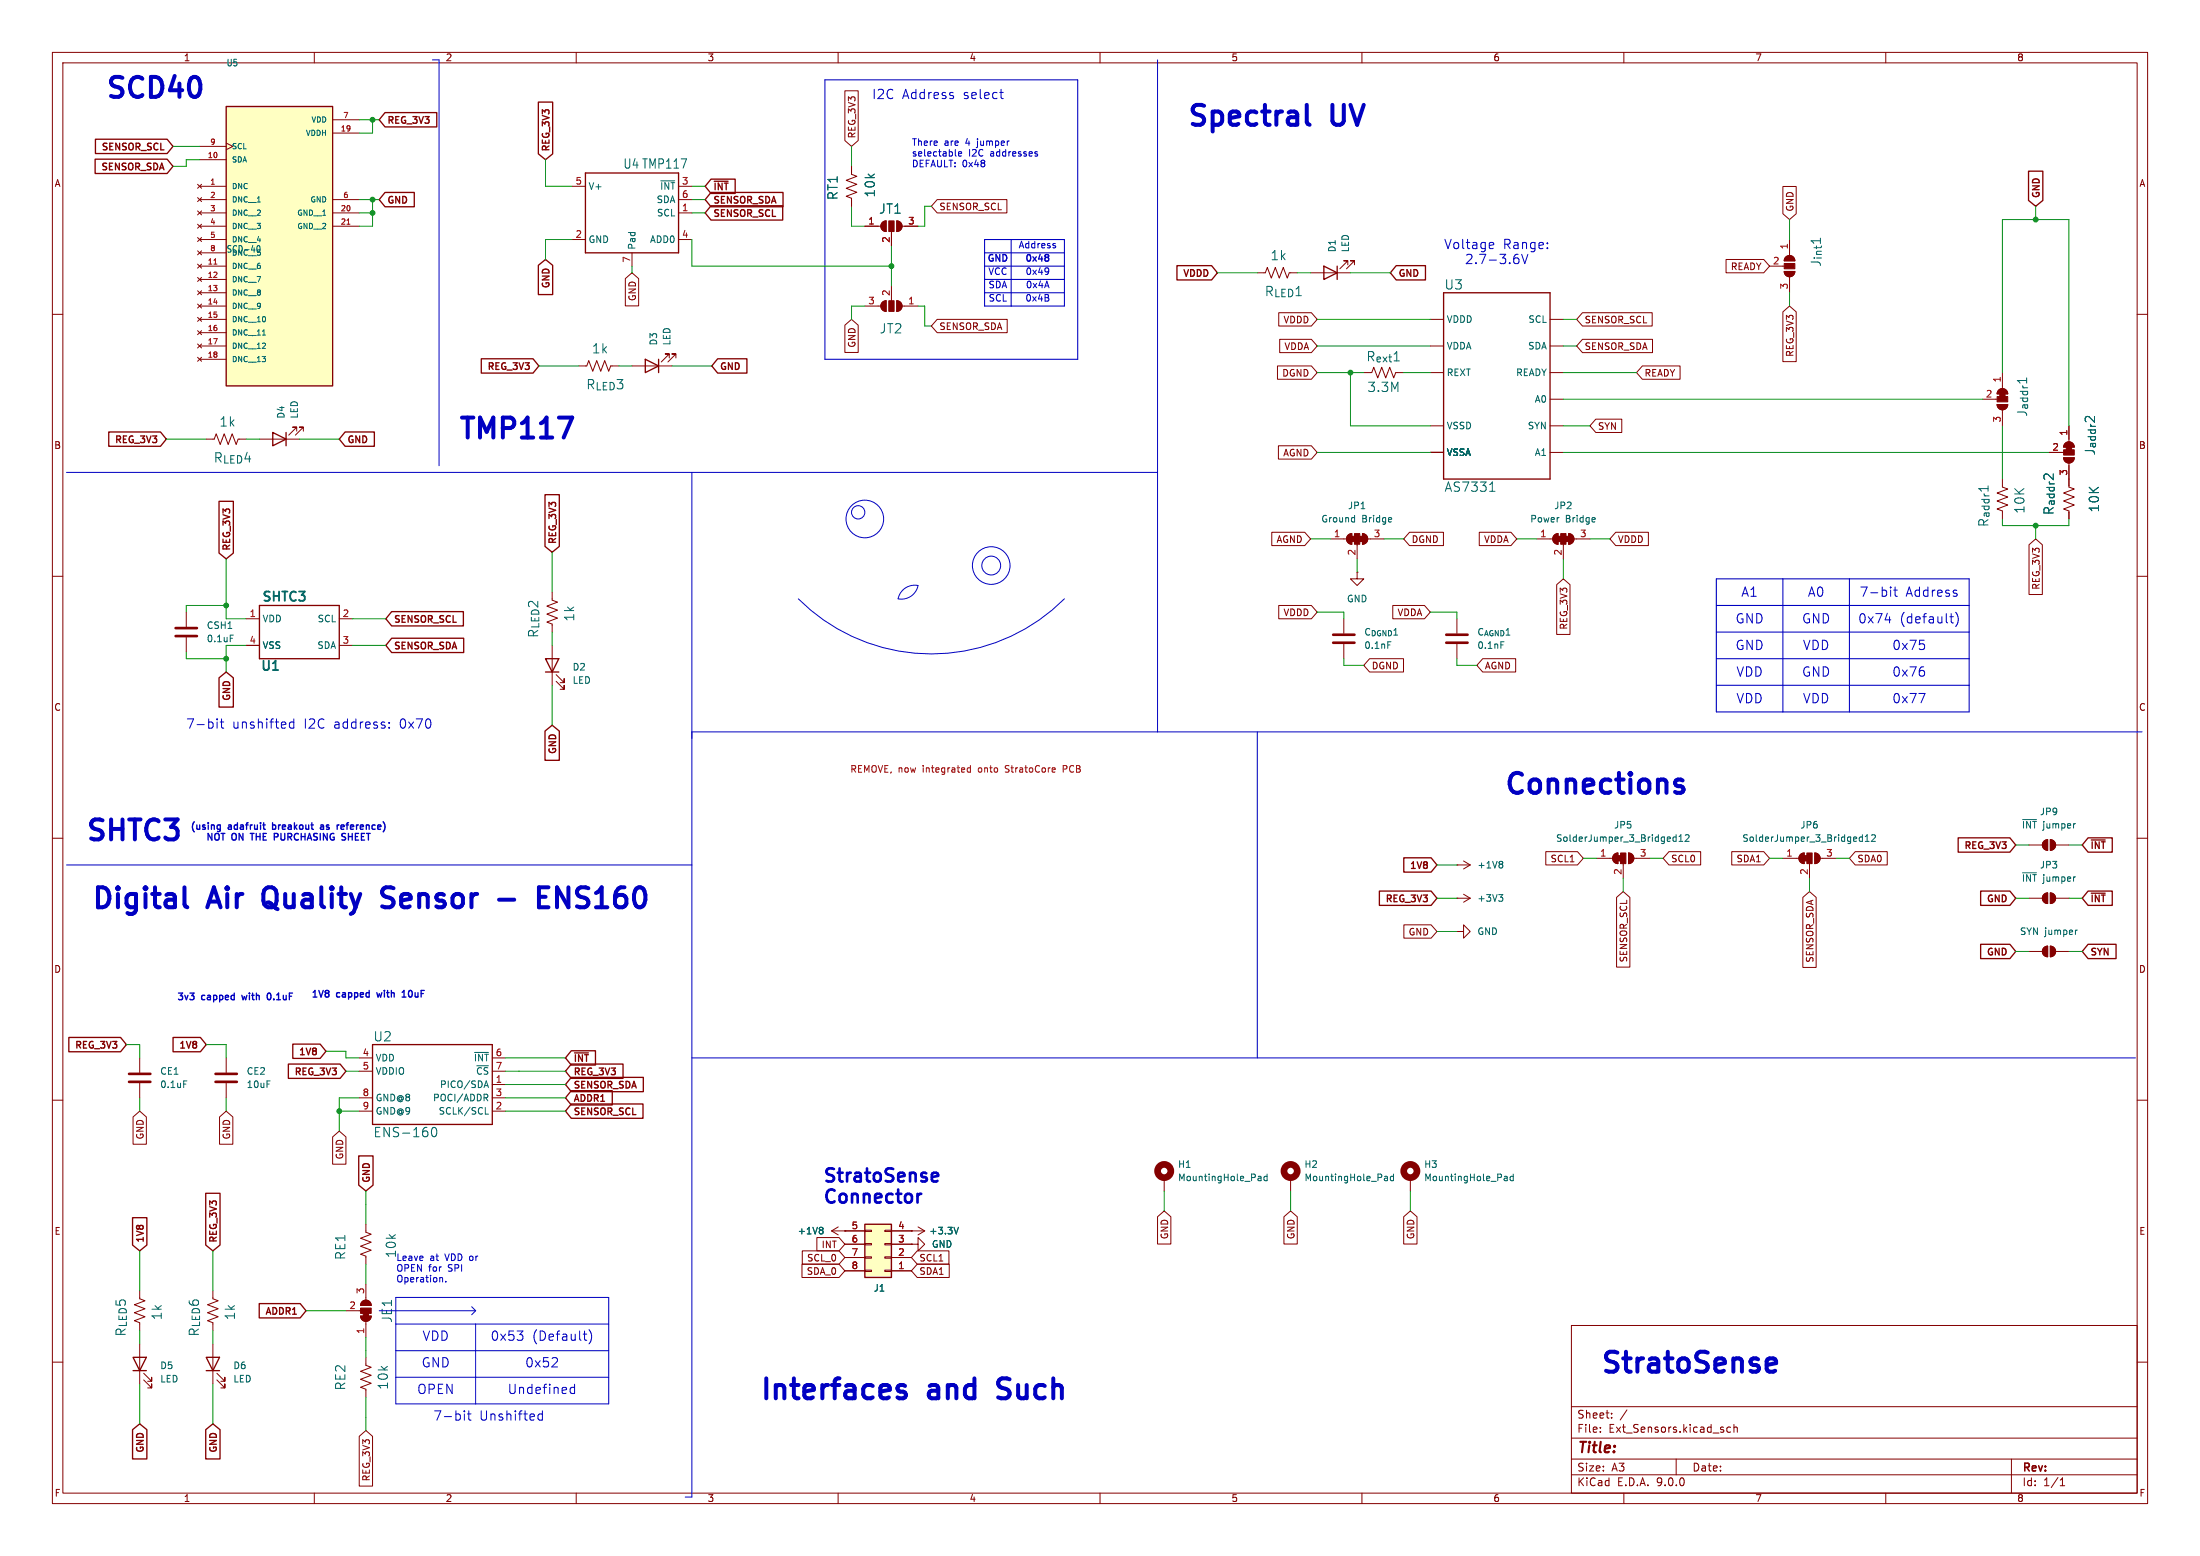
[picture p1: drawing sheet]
<svg xmlns="http://www.w3.org/2000/svg" width="420mm" height="297mm" viewBox="0 0 420 297" stroke-linecap="round" stroke-linejoin="round" font-family="sans-serif">
<g fill="none" stroke="#840000" stroke-width=".19">
<path d="M10 10h400v277h-400zM12 12h396v273h-396zM60 10v2M110 10v2M160 10v2M210 10v2M260 10v2M310 10v2M360 10v2M10 60h2M408 60h2M10 110h2"/>
<path d="M408 110h2M10 160h2M408 160h2M278.1 171.5h.1M278.1 171.5h2.6M279.4 170.7l1.3 .8M280.7 171.5l-1.3 .7M10 210h2M26.7 201.9v2.8M26.7 206.8v2.8M408 210h2M300 253h108v32h-108z"/>
<path d="M10 260h2M300 278.5h108M300 274.5h108M300 268.5h108M305.5 273.2v.2M305.5 272.5v.1M307.7 270.5v.2M307.7 269.8v.1M310.6 269.1l-1.3 1.9M320 278.5v3M330.4 272.5l-.5-.1-.2 .3 .1 .6h.6M331 272.5l.2-.1 .4 .1 .1 .9"/>
<path d="M331 271.9v1.5M384 278.5v6.5M408 260h2M60 285v2M110 285v2M160 285v2M210 285v2M260 285v2M300 281.5h108M310 285v2M360 285v2M393.3 283.6h.9"/>
<path d="M393.3 282.5l.4-.4v1.5"/>
</g>
<path d="M286.1 170.8h.8l-.4 .4M286.6 171.2l.3 .3v.3l-.3 .2M35.1 206.3h.6" fill="none" stroke="#006464" stroke-width=".19"/>
<path d="M24.6 205h4.1M24.6 206.5h4.1" fill="none" stroke="#840000" stroke-width=".51"/>
<path d="M43.2 20.3h20.3v53.4h-20.3z" fill="#ffffc2"/>
<g fill="none" stroke="#840000" stroke-width=".25">
<path d="M43.2 20.3h20.3v53.4h-20.3zM111.8 33h17.7v15.3h-17.7zM252.7 50.8l2.6 1.3-2.6 1.2zM255.3 50.8v2.5M275.6 55.9h20.3v35.5h-20.3zM123.2 68.6l2.5 1.3-2.5 1.2zM125.7 68.6v2.5M52.1 82.6l2.5 1.2-2.5 1.3zM54.6 82.6v2.5M49.5 115.6h15.3v10.1h-15.3zM104.1 125.7h2.6l-1.3 2.6zM104.1 128.3h2.6"/>
<path d="M71.1 199.4h22.9v15.2h-22.9zM25.4 259.1h2.5l-1.2 2.5zM39.4 259.1h2.5l-1.3 2.5zM25.4 261.6h2.5M39.4 261.6h2.5"/>
</g>
<g fill="none" stroke="#840000" stroke-width=".19">
<path d="M37.7 35.2l.8 .7M37.7 37.7l.8 .8M38.1 27.9h5.1M38.1 30.5h5.1M38.1 35.6h5.1M38.1 38.1h5.1M38.5 35.2l-.8 .7M38.5 37.7l-.8 .8M43.2 27.3l1.2 .6-1.2 .7M63.5 38.1h5.1M63.5 22.9h5.1M63.5 25.4h5.1"/>
<path d="M109.2 35.6h2.6M129.5 35.6h2.6M129.5 38.1h2.6M162.6 31.8v1.5l1 .4-2.1 .7 2.1 .8-2.1 .7 2.1 .8-2.1 .8 1.1 .3v1.6M37.7 40.3l.8 .7M37.7 42.8l.8 .8M37.7 45.3l.8 .8M37.7 47.9l.8 .7M37.7 50.4l.8 .8M37.7 53l.8 .7M37.7 55.5l.8 .8M37.7 58l.8 .8"/>
<path d="M38.1 40.6h5.1M38.1 43.2h5.1M38.1 45.7h5.1M38.1 48.3h5.1M38.1 50.8h5.1M38.1 53.3h5.1M38.1 55.9h5.1M38.1 58.4h5.1M38.5 40.3l-.8 .7M38.5 42.8l-.8 .8M38.5 45.3l-.8 .8M38.5 47.9l-.8 .7"/>
<path d="M38.5 50.4l-.8 .8M38.5 53l-.8 .7M38.5 55.5l-.8 .8M38.5 58l-.8 .8M63.5 40.6h5.1M63.5 43.2h5.1M109.2 45.7h2.6M120.6 48.3v2.5M129.5 40.6h2.6M129.5 45.7h2.6M165.1 43.2h3M165.1 58.4h3"/>
<path d="M168.4 57.7l.8-.3v2a1.02 1.02 0 0 1-1-.6 1.02 1.02 0 0 1 .2-1.1zM168.4 42.5l.8-.3v2a1.02 1.02 0 0 1-1-.6 1.02 1.02 0 0 1 .2-1.1zM170.2 44.2v2.8M170.2 54.6v2.8M171.2 57.4a1.02 1.02 0 0 1 1 1 1.02 1.02 0 0 1-1 1zM171.2 42.2a1.02 1.02 0 0 1 1 1 1.02 1.02 0 0 1-1 1zM172.2 43.2h3.1M172.2 58.4h3.1M240 52.1h1.6l.3-1 .8 2 .8-2 .7 2 .8-2 .7 2 .4-1h1.5M250.2 52.1h7.6M257.3 50.5v-.7h-.8h.8l-1.5 1.5M258.6 50.5v-.7h-.8h.8l-1.6 1.5"/>
<path d="M337.8 50.8h2.8M340.6 51.8h2a1.02 1.02 0 0 1-1 1 1.02 1.02 0 0 1-1-1zM340.9 49.1a1.02 1.02 0 0 1 1.1-.3 1.02 1.02 0 0 1 .6 1h-2zM341.6 45.7v3.1M341.6 52.8v3.1M37.7 60.6l.8 .7M37.7 63.1l.8 .8M37.7 65.7l.8 .7M37.7 68.2l.8 .8M38.1 61h5.1M38.1 63.5h5.1M38.1 66h5.1"/>
<path d="M38.1 68.6h5.1M38.5 60.6l-.8 .7M38.5 63.1l-.8 .8M38.5 65.7l-.8 .7M38.5 68.2l-.8 .8M110.5 69.9h1.5l.4-1.1 .8 2.1 .7-2.1 .8 2.1 .7-2.1 .8 2.1 .4-1h1.5M120.6 69.9h7.7M127.8 68.3v-.7h-.8h.8l-1.6 1.5M129 68.3v-.7h-.7h.7l-1.5 1.5M260.3 71.1h1.6l.4-1 .7 2 .8-2 .7 2 .8-2 .8 2 .3-1h1.6M273 61h2.6M273 66h2.6"/>
<path d="M273 71.1h2.6M295.9 61h2.5M295.9 66h2.5M295.9 76.2h2.5M295.9 71.1h2.5M378.5 76.2h2.8M381.3 77.2h2a1.02 1.02 0 0 1-1 1 1.02 1.02 0 0 1-1-1zM381.5 74.5a1.02 1.02 0 0 1 1.2-.3 1.02 1.02 0 0 1 .6 1h-2zM382.3 71.1v3.1M382.3 78.2v3.1M39.4 83.8h1.5l.4-1 .7 2 .8-2 .8 2 .7-2 .8 2 .4-1h1.5M49.5 83.8h7.6"/>
<path d="M56.6 82.3v-.8h-.7h.7l-1.5 1.6M57.9 82.3v-.8h-.8h.8l-1.5 1.6M273 86.4h2.6M273 81.3h2.6M295.9 86.4h2.5M295.9 81.3h2.5M382.3 91.4v1.6l1 .3-2 .8 2 .8-2 .7 2 .8-2 .8 1 .3v1.6M391.2 86.4h2.8M394 87.4h2a1.02 1.02 0 0 1-1 1 1.02 1.02 0 0 1-1-1zM394.2 84.6a1.02 1.02 0 0 1 1.2-.2 1.02 1.02 0 0 1 .6 .9h-2zM395 88.4v4.6l1 .3-2 .8 2 .8-2 .7 2 .8-2 .8 1 .3v1.6M395 81.3v3"/>
<path d="M35.6 116.8v2.8M47 118.1h2.5M64.8 118.1h2.5M105.4 113v1.6l1 .3-2 .8 2 .8-2 .7 2 .8-2 .7 1 .4v1.6M254 102.9h3M257.3 102.2l.8-.3v2a1.02 1.02 0 0 1-1-.6 1.02 1.02 0 0 1 .2-1.1zM259.1 109.2v1.3h1.2l-1.2 1.3-1.3-1.3h1.3M259.1 109.2h.1M259.1 103.9v2.8M260.1 101.9a1.02 1.02 0 0 1 1 1 1.02 1.02 0 0 1-1 1zM261.1 102.9h3.1M278.1 118.1v2.8"/>
<path d="M293.4 102.9h3M296.7 102.2l.7-.3v2a1.02 1.02 0 0 1-.9-.6 1.02 1.02 0 0 1 .2-1.1zM298.4 103.9v2.8M299.5 101.9a1.02 1.02 0 0 1 1 1 1.02 1.02 0 0 1-1 1zM300.5 102.9h3M35.6 121.7v2.8M47 123.2h2.5M64.8 123.2h2.5M105.4 123.2v7.6M106.2 130l1.5 1.6v-.8v.8h-.8M106.2 128.8l1.5 1.5v-.8v.8h-.8M278.1 122.9v2.8"/>
<path d="M278.1 177.8h1.3v-1.3l1.3 1.3-1.3 1.3v-1.3M278.1 177.8h.1M278.1 165.1h.1M278.1 165.1h2.6M279.4 164.3l1.3 .8M280.7 165.1l-1.3 .8M304.8 163.8h3M308.1 163.1l.8-.3v2a1.02 1.02 0 0 1-1-.6 1.02 1.02 0 0 1 .2-1.1zM309.9 164.8v2.8M310.9 162.8a1.02 1.02 0 0 1 1 1 1.02 1.02 0 0 1-1 1zM311.9 163.8h3.1M340.4 163.8h3"/>
<path d="M343.7 163.1l.7-.3v2a1.02 1.02 0 0 1-.9-.6 1.02 1.02 0 0 1 .2-1.1zM345.4 164.8v2.8M346.5 162.8a1.02 1.02 0 0 1 1 1 1.02 1.02 0 0 1-1 1zM347.5 163.8h3M387.3 171.5h2.6M387.3 161.3h2.6M390.2 170.7l.7-.3v2.1a1.02 1.02 0 0 1-.9-.7 1.02 1.02 0 0 1 .2-1.1zM390.2 160.6l.7-.3v2a1.02 1.02 0 0 1-.9-.6 1.02 1.02 0 0 1 .2-1.1zM391.4 170.4a1.02 1.02 0 0 1 1 1.1 1.02 1.02 0 0 1-1 1zM391.4 160.3a1.02 1.02 0 0 1 1 1 1.02 1.02 0 0 1-1 1zM392.4 171.5h2.6M392.4 161.3h2.6"/>
<path d="M387.3 181.6h2.6M390.2 180.9l.7-.3v2a1.02 1.02 0 0 1-.9-.6 1.02 1.02 0 0 1 .2-1.1zM391.4 180.6a1.02 1.02 0 0 1 1 1 1.02 1.02 0 0 1-1 1zM392.4 181.6h2.6M43.2 201.9v2.8M43.2 206.8v2.8M68.6 201.9h2.5M68.6 204.5h2.5M68.6 209.6h2.5M68.6 212.1h2.5M94 201.9h2.5M94 204.5h2.5"/>
<path d="M94 209.6h2.5M94 212.1h2.5M94 207h2.5M69.8 233.7v1.5l1.1 .4-2.1 .7 2.1 .8-2.1 .8 2.1 .7-2.1 .8 1 .4v1.5M158.7 234.9h2.6M158.7 234.9l1.3 .8M160 234.2l-1.3 .7M161.3 234.9h.1M174 234.9h.1M174 237.5h1.3v-1.3l1.2 1.3-1.2 1.3v-1.3M174 237.5h.1M174 234.9h2.5"/>
<path d="M175.3 234.2l1.2 .7M176.5 234.9l-1.2 .8M222.2 224.8v2.5M246.4 224.8v2.5M269.2 224.8v2.5M26.7 246.4v1.5l1 .4-2 .7 2 .8-2 .8 2 .7-2 .8 1 .4v1.5M26.7 256.5v7.7M40.6 246.4v1.5l1.1 .4-2.1 .7 2.1 .8-2.1 .8 2.1 .7-2.1 .8 1 .4v1.5M40.6 256.5v7.7M66 250.2h2.8M68.8 251.2h2.1a1.02 1.02 0 0 1-1.1 1 1.02 1.02 0 0 1-1-1zM69.1 248.5a1.02 1.02 0 0 1 1.1-.3 1.02 1.02 0 0 1 .7 1h-2.1z"/>
<path d="M69.8 259.1v1.5l1.1 .4-2.1 .7 2.1 .8-2.1 .8 2.1 .7-2.1 .8 1 .4v1.5M69.8 245.1v3.1M69.8 252.2v3.1M27.4 263.4l1.6 1.5v-.7v.7h-.8M27.4 262.1l1.6 1.6v-.8v.8h-.8M41.4 263.4l1.5 1.5v-.7v.7h-.7M41.4 262.1l1.5 1.6v-.8v.8h-.7"/>
</g>
<path d="M40.8 50.4h.6M66.2 42.8h.6" fill="none" stroke="#a90000" stroke-width=".19"/>
<g fill="none" stroke="#006464" stroke-width=".19">
<path d="M126.2 34.5h2.6M49.1 47.1l-.1 .3M49.6 47.1v.6M50.1 64h.6M258.5 98.8l.1 .1M258.6 98.4v1.2M258.6 99.6h-.1M265.6 98.9l.1 .2-.6 .1M284.4 93.8h1M284.7 92.3l.2-.3v1.8M304.5 98.9v.2l-.6 .1M44 121.2h.6"/>
<path d="M286.5 122.5h.6M319.5 159.8h.5M320 159.3v1.3M320.5 159.7l.4-.4v1.3M321.7 159.5l.5-.2 .3 .4-.8 .9h.8M355.1 159.8h.4M355.5 159.3v1.3M356.1 159.7l.3-.4v1.3M357.3 159.5l.5-.2 .2 .4-.8 .9h.8M386.1 156.4h2.7M396.2 157.2l-.2 .1M286.6 164.4l.3 .3-.3 .3 .3 .2v.2l-.3 .3"/>
<path d="M319.5 160.5h.5M320.5 160.6h.7M355.1 160.5h.4M356.1 160.6h.7M386.1 166.6h2.7M396.2 167.4h-.2M396.6 177.5l-.3 .1M82.6 215.3l.4-.1a1.11 1.11 0 0 1 0 1.8h-.2a1.18 1.18 0 0 1-.2-1.7zM90.6 200.9h2.6M92.5 207.2h.6M92.6 212.7h.7M92.7 209.5l.4 .6"/>
<path d="M92.8 206.3l.5 1.3M92.9 208.9l.2 .2v.3l-.2 .1M156.9 234.3l.2 .2-.2 .3 .2 .2v.3l-.2 .2M183 234.3l-.5 1.2M240.3 224.5l.4 .2v.7M240.7 225.3l-.4 .1M240.7 224.8l-.4 .1M241.9 224.6l-.4-.1-.2 .3 .1 .5h.5M241.9 224.1v1.3M264.5 224.5l.4 .2v.7M264.9 225.3l-.4 .1M264.9 224.8l-.4 .1"/>
<path d="M266 224.6l-.3-.1-.3 .3 .1 .5h.5M266 224.1v1.3M287.3 224.5l.4 .2v.7M287.7 225.3l-.4 .1M287.7 224.8l-.4 .1M288.9 224.6l-.4-.1-.2 .3 .1 .5h.5M288.9 224.1v1.3"/>
</g>
<g fill="none" stroke="#840000" stroke-width="1.3">
<circle cx="222.2" cy="223.5" r="1.27"/>
<circle cx="246.4" cy="223.5" r="1.27"/>
<circle cx="269.2" cy="223.5" r="1.27"/>
</g>
<path d="M33.5 119.9h4.1M33.5 121.4h4.1M276.1 122.7h4.1M276.1 121.2h4.1M41.1 205h4.1M41.1 206.5h4.1" fill="none" stroke="#840000" stroke-width=".51"/>
<g fill="#840000" stroke="#840000" stroke-width=".19">
<path d="M258.1 102.4h.5v1h-.5z"/>
<path d="M257.3 102.2l.8-.3v2a1.02 1.02 0 0 1-1-.6 1.02 1.02 0 0 1 .2-1.1z"/>
<path d="M258.6 101.9h1v2h-1z"/>
<path d="M259.6 102.4h.5v1h-.5z"/>
<path d="M260.1 101.9a1.02 1.02 0 0 1 1 1 1.02 1.02 0 0 1-1 1z"/>
<path d="M69.3 250.7h1.1v.5h-1.1z"/>
<path d="M68.8 251.2h2.1a1.02 1.02 0 0 1-1.1 1 1.02 1.02 0 0 1-1-1z"/>
<path d="M68.8 249.7h2.1v1h-2.1z"/>
<path d="M69.1 248.5a1.02 1.02 0 0 1 1.1-.3 1.02 1.02 0 0 1 .7 1h-2.1z"/>
<path d="M394.5 85.3h1v.6h-1z"/>
<path d="M394.2 84.6a1.02 1.02 0 0 1 1.2-.2 1.02 1.02 0 0 1 .6 .9h-2z"/>
<path d="M394 85.9h2v1h-2z"/>
<path d="M394 87.4h2a1.02 1.02 0 0 1-1 1 1.02 1.02 0 0 1-1-1z"/>
<path d="M381.8 75.2h1v.5h-1z"/>
<path d="M381.5 74.5a1.02 1.02 0 0 1 1.2-.3 1.02 1.02 0 0 1 .6 1h-2z"/>
<path d="M381.3 75.7h2v1h-2z"/>
<path d="M381.3 77.2h2a1.02 1.02 0 0 1-1 1 1.02 1.02 0 0 1-1-1z"/>
<path d="M171.2 57.4a1.02 1.02 0 0 1 1 1 1.02 1.02 0 0 1-1 1z"/>
<path d="M169.7 57.4h1v2h-1z"/>
<path d="M168.4 57.7l.8-.3v2a1.02 1.02 0 0 1-1-.6 1.02 1.02 0 0 1 .2-1.1z"/>
<path d="M168.4 42.5l.8-.3v2a1.02 1.02 0 0 1-1-.6 1.02 1.02 0 0 1 .2-1.1z"/>
<path d="M169.7 42.2h1v2h-1z"/>
<path d="M171.2 42.2a1.02 1.02 0 0 1 1 1 1.02 1.02 0 0 1-1 1z"/>
<path d="M390.2 170.7l.7-.3v2.1a1.02 1.02 0 0 1-.9-.7 1.02 1.02 0 0 1 .2-1.1z"/>
<path d="M391.4 170.4a1.02 1.02 0 0 1 1 1.1 1.02 1.02 0 0 1-1 1z"/>
<path d="M390.2 180.9l.7-.3v2a1.02 1.02 0 0 1-.9-.6 1.02 1.02 0 0 1 .2-1.1z"/>
<path d="M391.4 180.6a1.02 1.02 0 0 1 1 1 1.02 1.02 0 0 1-1 1z"/>
<path d="M390.2 160.6l.7-.3v2a1.02 1.02 0 0 1-.9-.6 1.02 1.02 0 0 1 .2-1.1z"/>
<path d="M391.4 160.3a1.02 1.02 0 0 1 1 1 1.02 1.02 0 0 1-1 1z"/>
<path d="M340.9 49.1a1.02 1.02 0 0 1 1.1-.3 1.02 1.02 0 0 1 .6 1h-2z"/>
<path d="M340.6 50.3h2v1h-2z"/>
<path d="M340.6 51.8h2a1.02 1.02 0 0 1-1 1 1.02 1.02 0 0 1-1-1z"/>
<path d="M344.4 163.3h.5v1h-.5z"/>
<path d="M343.7 163.1l.7-.3v2a1.02 1.02 0 0 1-.9-.6 1.02 1.02 0 0 1 .2-1.1z"/>
<path d="M344.9 162.8h1v2h-1z"/>
<path d="M346.5 162.8a1.02 1.02 0 0 1 1 1 1.02 1.02 0 0 1-1 1z"/>
<path d="M308.9 163.3h.5v1h-.5z"/>
<path d="M308.1 163.1l.8-.3v2a1.02 1.02 0 0 1-1-.6 1.02 1.02 0 0 1 .2-1.1z"/>
<path d="M309.4 162.8h1v2h-1z"/>
<path d="M310.9 162.8a1.02 1.02 0 0 1 1 1 1.02 1.02 0 0 1-1 1z"/>
<path d="M297.4 102.4h.5v1h-.5z"/>
<path d="M296.7 102.2l.7-.3v2a1.02 1.02 0 0 1-.9-.6 1.02 1.02 0 0 1 .2-1.1z"/>
<path d="M297.9 101.9h1.1v2h-1.1z"/>
<path d="M299 102.4h.5v1h-.5z"/>
<path d="M299.5 101.9a1.02 1.02 0 0 1 1 1 1.02 1.02 0 0 1-1 1z"/>
</g>
<path d="M165.1 233.7h5.1v10.1h-5.1z" fill="#ffffc2"/>
<g fill="none" stroke="#840000" stroke-width=".25">
<path d="M102.8 19.5h2.7v9.9l-1.4 1.1-1.3-1.1zM18.2 30.4h13.7l1.1 1.4-1.1 1.3h-13.7zM18.2 26.6h13.7l1.1 1.3-1.1 1.4h-13.7zM73.5 36.7h5.6v2.8h-5.6l-1.1-1.4zM73.5 21.5h9.9v2.7h-9.9l-1.1-1.3zM135.7 36.7h13.8v2.8h-13.8l-1.1-1.4zM135.7 39.3h13.7v2.7h-13.7l-1.1-1.4zM135.7 34.2h4.6v2.7h-4.6l-1.1-1.3zM136.3 34.6h2.7M387.3 32.7h2.7v5.6l-1.4 1.1-1.3-1.1zM102.8 50.6l1.3-1.1 1.4 1.1v5.6h-2.7zM224.7 50.7h6.6l1.1 1.4-1.1 1.3h-6.6z"/>
<path d="M266.5 50.7h5.6v2.7h-5.6l-1.1-1.3zM91.9 68.5h9.9l1.1 1.4-1.1 1.3h-9.9zM137 68.5h5.6v2.7h-5.6l-1.1-1.3zM20.8 82.5h9.8l1.1 1.3-1.1 1.4h-9.8zM41.8 95.7h2.7v9.9l-1.3 1.1-1.4-1.1zM65.9 82.5h5.6v2.7h-5.6l-1.1-1.4zM104 94.4h2.8v9.9l-1.4 1.1-1.4-1.1zM74.8 116.7h13.7v2.8h-13.7l-1.1-1.4zM41.8 129.4l1.4-1.1 1.3 1.1v5.6h-2.7zM74.8 121.8h13.7v2.8h-13.7l-1.1-1.4zM104 139.5l1.4-1.1 1.4 1.1v5.6h-2.8zM373.8 159.9h9.9l1.1 1.4-1.1 1.4h-9.9z"/>
<path d="M398.6 159.9h4.6v2.8h-4.6l-1.1-1.4zM263.3 170.1h9.9l1.1 1.4-1.1 1.3h-9.9zM268 163.7h5.2l1.1 1.4-1.1 1.4h-5.2zM378.1 170.1h5.6l1.1 1.4-1.1 1.3h-5.6zM398.6 170.1h4.6v2.7h-4.6l-1.1-1.3zM399.2 160.3h2.7M399.2 170.5h2.7M13.1 198h9.9l1.1 1.4-1.1 1.4h-9.9zM33 198h5.3l1.1 1.4-1.1 1.4h-5.3zM55.9 199.3h5.2l1.1 1.4-1.1 1.3h-5.2zM378.1 180.2h5.6l1.1 1.4-1.1 1.4h-5.6zM398.6 180.2h5.4v2.8h-5.4l-1.1-1.4z"/>
<path d="M55 203.1h9.9l1.1 1.4-1.1 1.3h-9.9zM109.1 203.1h9.8v2.7h-9.8l-1.2-1.3zM109.1 205.6h13.7v2.8h-13.7l-1.2-1.4zM109.1 210.7h13.7v2.8h-13.7l-1.2-1.4zM109.1 208.2h7.8v2.7h-7.8l-1.2-1.3zM109.1 200.6h4.6v2.7h-4.6l-1.2-1.4zM109.7 201h2.6M25.3 232.4h2.7v5.2l-1.3 1.2-1.4-1.2zM39.3 227.8h2.7v9.8l-1.4 1.2-1.3-1.2zM68.5 220.6h2.7v5.6l-1.4 1.1-1.3-1.1zM165.1 233.7h5.1v10.1h-5.1zM49.5 248.8h7.8l1.1 1.4-1.1 1.4h-7.8z"/>
<path d="M25.3 272.9l1.4-1.1 1.3 1.1v5.6h-2.7zM39.3 272.9l1.3-1.1 1.4 1.1v5.6h-2.7z"/>
</g>
<g fill="none" stroke="#840000" stroke-width=".19">
<path d="M161.3 17.3h2.5v9.5l-1.2 1.1-1.3-1.1zM162.6 31.8v1.2M162.6 38.1v1.3M178.9 38.1h13.3v2.5h-13.3l-1.1-1.2zM340.4 35.6h2.5v5.2l-1.3 1.1-1.2-1.1zM119.4 53.2l1.2-1.1 1.3 1.1v5.2h-2.5zM165.1 43.2h2.5M170.2 44.5v2.5M172.7 43.2h2.6M244.1 59.7h6.2l1.2 1.3-1.2 1.2h-6.2zM302.1 59.7h13.3v2.5h-13.3l-1.1-1.2zM329.5 49.5h7.2l1.1 1.3-1.1 1.3h-7.2z"/>
<path d="M340.4 59.5l1.2-1.1 1.3 1.1v9.5h-2.5zM161.3 62.1l1.3-1.1 1.2 1.1v5.2h-2.5zM178.9 61h13.4v2.5h-13.4l-1.1-1.3zM243.9 69.8h6.4l1.2 1.3-1.2 1.3h-6.4zM244.3 64.8h6l1.2 1.2-1.2 1.3h-6zM302.1 64.8h13.4v2.5h-13.4l-1.1-1.3zM313.5 69.8h7.2v2.6h-7.2l-1.1-1.3zM244.1 85.1h6.2l1.2 1.3-1.2 1.2h-6.2zM304.6 80h5v2.6h-5l-1.1-1.3zM391.2 86.4h2.5M395 81.3v2.5M395 88.9v3.8"/>
<path d="M395 97.8v1.3M242.8 101.6h6.3l1.1 1.3-1.1 1.2h-6.3zM244.1 115.6h6.2l1.2 1.2-1.2 1.3h-6.2zM256.5 118.1v2.8M265.9 115.6h6l1.1 1.2-1.1 1.3h-6zM269.1 101.6h6.5v2.5h-6.5l-1.1-1.2zM282.4 101.6h6l1.2 1.3-1.2 1.2h-6zM297.2 111.6l1.2-1.1 1.3 1.1v9.5h-2.5zM308.5 101.6h6.2v2.5h-6.2l-1.2-1.2zM387.3 104l1.3-1.1 1.3 1.1v9.5h-2.6zM256.5 122.9v2.8M261.5 125.7h6.4v2.6h-6.4l-1.2-1.3z"/>
<path d="M283.1 125.7h6.2v2.6h-6.2l-1.2-1.3zM268 176.5h5.2l1.1 1.3-1.1 1.3h-5.2zM295.1 162.6h6l1.2 1.2-1.2 1.3h-6zM308.6 171.3l1.3-1.1 1.3 1.1v13.3h-2.6zM318.6 162.6h6.1v2.5h-6.1l-1.1-1.3zM330.6 162.6h6.1l1.1 1.2-1.1 1.3h-6.1zM344.2 171.3l1.2-1.1 1.3 1.1v13.4h-2.5zM354.2 162.6h6.1v2.5h-6.1l-1.1-1.3zM25.4 213.2l1.3-1.1 1.2 1.1v5.2h-2.5zM41.9 213.2l1.3-1.1 1.3 1.1v5.2h-2.6zM63.5 217l1.3-1.1 1.2 1.1v5.2h-2.5zM153.2 238.8h7l1.1 1.2-1.1 1.3h-7z"/>
<path d="M155.9 236.2h4.3l1.1 1.3-1.1 1.3h-4.3zM161.3 234.9h.1M161.3 237.5h3.8M161.3 234.9h3.8M165.1 239.9h1.3v.3h-1.3zM165.1 237.4h1.3v.2h-1.3zM165.1 234.8h1.3v.3h-1.3zM168.9 239.9h1.3v.3h-1.3zM168.9 237.4h1.3v.2h-1.3zM168.9 234.8h1.3v.3h-1.3zM170.2 237.5h3.8M170.2 234.9h3.8"/>
<path d="M174 234.9h.1M174 237.5h.1M175.1 238.8h6.1v2.5h-6.1l-1.1-1.3zM221 232.3l1.2-1.2 1.3 1.2v5.2h-2.5zM245.1 232.3l1.3-1.2 1.3 1.2v5.2h-2.6zM268 232.3l1.2-1.2 1.3 1.2v5.2h-2.5zM153.1 241.3h7.1l1.1 1.3-1.1 1.2h-7.1zM161.3 242.6h3.8M161.3 240h3.8M165.1 242.4h1.3v.3h-1.3zM168.9 242.4h1.3v.3h-1.3zM170.2 242.6h3.8"/>
<path d="M170.2 240h3.8M175.1 241.3h6.1v2.5h-6.1l-1.1-1.2zM68.6 274.2l1.2-1.2 1.3 1.2v9.5h-2.5z"/>
</g>
<path d="M254.5 122.7h4.1M254.5 121.2h4.1" fill="none" stroke="#840000" stroke-width=".51"/>
<path d="M264.9 122.5h.6M156.9 234.3l.2 .2-.2 .3 .2 .2v.3l-.2 .2M183 234.3l-.5 1.2" fill="none" stroke="#006464" stroke-width=".19"/>
<g fill="none" stroke="#0000c2" stroke-width=".2">
<path d="M157.5 15.2h48.2v53.4h-48.2zM188 45.7h15.2v12.7h-15.2zM188 50.8h15.2M188 55.9h15.2M188 53.3h15.2M188 48.3h15.2M193 45.7v12.7M327.7 110.5h48.2v25.4h-48.2zM327.7 115.6h48.2M340.4 110.5v25.4M353.1 110.5v25.4M327.7 120.7h48.2"/>
<path d="M327.7 130.8h48.2M327.7 125.7h48.2"/>
</g>
<g fill="none" stroke="#0000c2" stroke-width=".19">
<path d="M82.5 11.4h1.3v77.5M182 18.3v.4M190.9 17.6h.6M191.1 18.6l.1 .1 .3 .1M221 11.4v128.3M182.4 29.7l.2 .1M183 29.4l.6-.1-.1-.3h-.3l-.2 .1v.6h.5M197.7 29.4h.3l.1 .2-.4 .2M197.7 29h.3M200 51.1l.2 .3-.2 .9M200.2 51.7l-.2 .2M201.4 46.9l.1 .2-.1 .2"/>
<path d="M201.4 46.5h.1M284.6 46.3l.5 .1 .1 .3-.9 .2M285.1 47.4l-.5 .1M289.6 49.2l.4 .4v.4l-.4 .3M290.5 48.5l.6 1.8 .6-1.8M12.7 90.2h208.3M132.1 90.2v195.5h-1.3M152.4 114.3a35.9 35.9 0 0 0 50.8 0M172.4 112.6a3.2 3.2 0 0 1 2.9-.8 3.2 3.2 0 0 1-3.8 2.5l.2-.8zM359.9 118.3h1.1M360.9 112v.2M360.9 112.6v1.2"/>
<path d="M361.5 112.6h.7M361.8 112v1.6l.1 .1 .3 .1M372.2 117.7h.7M372.5 117.1v1.6l.1 .1 .3 .1M373.3 116.9a2.04 2.04 0 0 1 0 2.7M41.4 137.2v.2M41.4 137.8v1.2M42 137.8h.7M42.3 137.2v1.5l.1 .2 .3 .1M56.1 137.9l-.5-.1-.4 .3v.6l.2 .2h.7M56.1 137.2v1.8M74.3 138.8v.2"/>
<path d="M74.3 137.9v.2M132.1 139.7h276.8M240 139.7v62.2M366.3 132.4h1.2l-.8 1.7M366.5 122.2h.8M367.2 123l.2 .2v.4l-.2 .3M367.2 128l.2 .3v.4l-.2 .3M12.7 165.1h119.4M132.1 201.9h275.6M72.4 250.2h18.4M75.6 247.6h40.6v20.4h-40.6zM75.6 257.8h40.6"/>
<path d="M75.6 252.7h40.6M84.1 243.8l.4 .2v.7M85.1 244.6v.1M90 249.4l.8 .8M90.8 252.7v15.3M90.8 250.2l-.8 .8M98.7 254.1h1.1l-.6 .6M99.7 254.9v.8M106.3 259.2l.1 .3-.1 .4-1 1h1.1M111.3 254.6h.7M111.7 255.7l.3 .1M112.4 253.8a2.04 2.04 0 0 1 0 2.7"/>
<path d="M75.6 262.9h40.6M88.6 269.3v.2M88.6 269.9v1.2M89.2 269.9h.7M89.5 269.3v1.5l.1 .2 .3 .1M103.5 270l-.5-.1-.3 .3v.5l.2 .3h.6M103.5 269.3v1.8M108.8 265.7l.4 .3 .5-.1M109.7 264.2v1.8M109.7 264.9l-.5-.1-.4 .3"/>
<circle cx="163.8" cy="97.8" r="1.27"/>
<circle cx="165.1" cy="99.1" r="3.6"/>
<circle cx="189.2" cy="107.9" r="3.6"/>
<circle cx="189.2" cy="108" r="1.8"/>
</g>
<g fill="none" stroke="#009600" stroke-width=".19">
<path d="M33 27.9h5.1M38.1 30.5h-2.5v1.3h-2.6M68.6 22.9h3.8M68.6 38.1h3.8M71.1 38.1v5.1h-2.5M71.1 22.9v2.5h-2.5M104.1 30.5v5.1h5.1M132.1 35.6h2.5M132.1 38.1h2.5M162.6 39.4v3.8h2.5M162.6 27.9v3.9M177.8 39.4h-1.3v3.8h-1.2"/>
<path d="M388.6 39.4v2.5M68.6 40.6h2.5M109.2 45.7h-5.1v3.8M120.6 50.8v1.3M132.1 40.6h2.5M132.1 45.7v5.1h38.1M165.1 58.4h-2.5v2.6M170.2 47v7.6M175.3 58.4h1.2v3.8h1.3M232.4 52.1h7.6M247.6 52.1h2.6M257.8 52.1h7.6"/>
<path d="M341.6 41.9v3.8M341.6 55.9v2.5M102.9 69.9h7.6M118.1 69.9h2.5M128.3 69.9h7.6M251.5 66h21.5M251.5 71.1h8.8M251.5 61h21.5M257.8 71.1v10.2h15.2M268 71.1h5M298.4 66h2.6M298.4 71.1h14"/>
<path d="M298.4 76.2h80.1M298.4 61h2.6M382.3 71.1v-29.2h12.7v39.4M31.7 83.8h7.7M47 83.8h2.5M57.1 83.8h7.7M251.5 86.4h21.5M298.4 86.4h92.8M298.4 81.3h5.1M382.3 81.3v10.1M382.3 99.1v1.2h12.7v-1.2M43.2 106.7v11.4h3.8"/>
<path d="M43.2 115.6h-7.6v1.2M67.3 118.1h6.4M105.4 105.4v7.6M250.2 102.9h3.8M251.5 116.8h5v1.3M259.1 106.7v2.5M264.2 102.9h3.8M273 116.8h5.1v1.3M289.6 102.9h3.8M298.4 106.7v3.8M303.5 102.9h3.8M388.6 100.3v2.6"/>
<path d="M35.6 124.5v1.2h7.6M47 123.2h-3.8v5.1M67.3 123.2h6.4M105.4 120.7v2.5M105.4 130.8v7.6M256.5 125.7v1.3h3.8M278.1 125.7v1.3h3.8M274.3 171.5h3.8M274.3 165.1h3.8M274.3 177.8h3.8M302.3 163.8h2.5M309.9 167.6v2.6"/>
<path d="M315 163.8h2.5M337.8 163.8h2.6M345.4 167.6v2.6M350.5 163.8h2.6M384.8 171.5h2.5M384.8 161.3h2.5M395 171.5h2.5M395 161.3h2.5M24.1 199.4h2.6v2.5M39.4 199.4h3.8v2.5M384.8 181.6h2.5M395 181.6h2.5"/>
<path d="M26.7 209.6v2.5M43.2 209.6v2.5M62.2 200.7h3.8v1.2h2.6M64.8 212.1h3.8M66 204.5h2.6M68.6 209.6h-3.8v6.3M96.5 209.6h11.4M96.5 204.5h11.4M96.5 207h11.4M96.5 212.1h11.4M96.5 201.9h11.4M26.7 238.8v7.6"/>
<path d="M40.6 238.8v7.6M69.8 227.3v6.4M222.2 227.3v3.8M246.4 227.3v3.8M269.2 227.3v3.8M26.7 254v2.5M40.6 254v2.5M58.4 250.2h7.6M69.8 241.3v3.8M69.8 255.3v3.8M26.7 264.2v7.6M40.6 264.2v7.6"/>
<path d="M69.8 266.7v6.3"/>
</g>
<g fill="none" stroke="#0000c2" stroke-width=".76">
<path d="M249.5 20v3.3l.1 .3 .4 .2M106.7 79.7h2.5l-1.6 3.8M320.3 150.1h.6l.3 .1 .2 .6-.2 .4-.3 .1h-.8M320.3 148.8h.6l.3 .2M35.2 169.4v3.2l.2 .4 .4 .2M73 173l.5 .2h.9M74.6 169.4h-.9a.93 .93 0 0 0-.8 .9 .93 .93 0 0 0 .8 .9l.7 .2M95.3 171.7h2.9M102.9 171.2h1.3M104.7 169.4h-1.8v3.8h1.8M106.3 173.2v-3.8l2.2 3.8M337.4 259.5l.4-.2h.7l.4 .2 .2 .7-1.8 .4"/>
<path d="M171.3 265.1l.2 .4 1.3 .3 .2 .4-.2 .5-.4 .2h-.7l-.4-.2M172.8 264.5l-.4-.1h-.5l-.4 .1-.2 .4M337.4 261.6l.4 .2h.7l.4-.2"/>
</g>
<g fill="none" stroke="#0000c2" stroke-width=".25">
<path d="M200 48.6l.2 .2-.2 .3 .2 .3v.2l-.2 .3M41.9 157.5h.2M42.1 157.5l-.1 1.1M42.1 158.2l-.2 .1M50.2 157.5h.4M50.5 158.3h.1M52.4 159.7h.5M61.2 157.5h.5M61.6 157.8h-.3l-.1 .2v.2l.4 .1M64.6 157.5h.1M65.5 159.7l.4 .1 .1 .3-.3 .3h-.3M65.5 157.5l-.4 .1 .1 .6 .3 .1"/>
<path d="M65.7 157.8l-.6 .1M51.5 189.6h-.1a.68 .68 0 0 0-.4 .6 .68 .68 0 0 0 .4 .6h.1M76.8 190.3h.7M76.8 189.4l.3-.4v1.3"/>
</g>
<path d="M175.9 227.9l-.5 .1M178.3 223.9l.7 .1 .1 .4-1.2 .3M179 225.4l-.7 .1" fill="none" stroke="#0000c2" stroke-width=".5"/>
<path d="M185.3 146.1v1.3M185.3 146.6l-.4-.1-.3 .3 .2 .5h.5M203 146.8h.5M203.5 146.1h-.5v1.3" fill="none" stroke="#f00" stroke-width=".19"/>
<g fill="#009600" stroke="#009600" stroke-width=".19">
<circle cx="170.2" cy="50.8" r=".46"/>
<circle cx="388.6" cy="41.9" r=".46"/>
<circle cx="388.6" cy="100.3" r=".46"/>
<circle cx="257.8" cy="71.1" r=".46"/>
<circle cx="43.2" cy="115.6" r=".46"/>
<circle cx="43.2" cy="125.7" r=".46"/>
<circle cx="71.1" cy="22.9" r=".46"/>
<circle cx="71.1" cy="38.1" r=".46"/>
<circle cx="64.8" cy="212.1" r=".46"/>
<circle cx="71.1" cy="40.6" r=".46"/>
</g>
<g font-size="5.3" fill="#0000c2">
<text x="19.7" y="19.8">SCD40</text>
<text x="226.2" y="25.2">Spectral</text>
<text x="254.2" y="25.2">UV</text>
<text x="87.1" y="84.8">TMP117</text>
<text x="286.7" y="152.7">Connections</text>
<text x="15.9" y="161.5">SHTC3</text>
<text x="17" y="174.5">Digital</text>
<text x="40" y="174.5">Air</text>
<text x="51.8" y="174.5">Quality</text>
<text x="76" y="174.5">Sensor</text>
<text x="108.8" y="174.5">ENS160</text>
<text x="305.1" y="263.1">StratoSense</text>
<text x="144.6" y="268.2">Interfaces</text>
<text x="177.3" y="268.2">and</text>
<text x="192.1" y="268.2">Such</text>
</g>
<g font-size="3.5" fill="#0000c2">
<text x="157" y="225.8">StratoSense</text>
<text x="157" y="229.9">Connector</text>
</g>
<text font-size="2.8" fill="#840000" x="301" y="277.9">Title:</text>
<g font-size="2.5" fill="#0000c2">
<text x="166.4" y="19.1">I2C</text>
<text x="172.1" y="19.1">Address</text>
<text x="183.8" y="19.1">select</text>
<text x="275.6" y="47.7">Voltage</text>
<text x="286.9" y="47.7">Range:</text>
<text x="279.6" y="50.6">2.7-3.6V</text>
<text x="331.2" y="119.1">GND</text>
<text x="332.4" y="114.1">A1</text>
<text x="343.9" y="119.1">GND</text>
<text x="345.1" y="114.1">A0</text>
<text x="354.7" y="119.1">0x74</text>
<text x="355" y="114.1">7-bit</text>
<text x="362.6" y="119.1">(default)</text>
<text x="363.8" y="114.1">Address</text>
<text x="331.2" y="124.2">GND</text>
<text x="344.1" y="124.2">VDD</text>
<text x="361.2" y="124.2">0x75</text>
<text x="331.4" y="129.3">VDD</text>
<text x="343.9" y="129.3">GND</text>
<text x="361.2" y="129.3">0x76</text>
<text x="331.4" y="134.4">VDD</text>
<text x="344.1" y="134.4">VDD</text>
<text x="361.2" y="134.4">0x77</text>
<text x="35.5" y="139.3">7-bit</text>
<text x="44.3" y="139.3">unshifted</text>
<text x="58" y="139.3">I2C</text>
<text x="63.8" y="139.3">address:</text>
<text x="76.4" y="139.3">0x70</text>
<text x="80.6" y="256.1">VDD</text>
<text x="93.6" y="256.1">0x53</text>
<text x="101.6" y="256.1">(Default)</text>
<text x="80.4" y="261.2">GND</text>
<text x="100.2" y="261.2">0x52</text>
<text x="79.6" y="266.3">OPEN</text>
<text x="96.9" y="266.3">Undefined</text>
<text x="82.7" y="271.4">7-bit</text>
<text x="91.5" y="271.4">Unshifted</text>
</g>
<g font-size="2.5" fill="#006464">
<text x="118.9" y="32.4">U4 TMP117</text>
<text x="160.1" y="38.3" transform="rotate(-90 160.1 38.3)">RT1</text>
<text x="167.2" y="37.8" transform="rotate(-90 167.2 37.8)">10k</text>
<text x="167.7" y="41">JT1</text>
<text x="242.5" y="49.9">1k</text>
<text x="347.8" y="51" transform="rotate(-90 347.8 51)">J_{int}1</text>
<text x="241.4" y="56.7">R_{LED}1</text>
<text x="275.7" y="55.5">U3</text>
<text x="167.9" y="63.9">JT2</text>
<text x="112.9" y="67.7">1k</text>
<text x="260.8" y="69.2">R_{ext}1</text>
<text x="111.9" y="74.5">R_{LED}3</text>
<text x="261" y="75">3.3M</text>
<text x="41.8" y="81.6">1k</text>
<text x="387.2" y="79.6" transform="rotate(-90 387.2 79.6)">J_{addr}1</text>
<text x="40.7" y="88.5">R_{LED}4</text>
<text x="400.2" y="87" transform="rotate(-90 400.2 87)">J_{addr}2</text>
<text x="275.7" y="94.1">AS7331</text>
<text x="379.8" y="100.7" transform="rotate(-90 379.8 100.7)">R_{addr}1</text>
<text x="386.7" y="98.1" transform="rotate(-90 386.7 98.1)">10K</text>
<text x="392.3" y="98.4" transform="rotate(-90 392.3 98.4)">R_{addr}2</text>
<text x="400.9" y="97.9" transform="rotate(-90 400.9 97.9)">10K</text>
<text x="49.8" y="115.3">SHTC3</text>
<text x="109.8" y="118.7" transform="rotate(-90 109.8 118.7)">1k</text>
<text x="103" y="121.8" transform="rotate(-90 103 121.8)">R_{LED}2</text>
<text x="49.5" y="128.5">U1</text>
<text x="71.2" y="199">U2</text>
<text x="71.2" y="217.3">ENS-160</text>
<text x="66.1" y="240.6" transform="rotate(-90 66.1 240.6)">RE1</text>
<text x="75.8" y="240.2" transform="rotate(-90 75.8 240.2)">10k</text>
<text x="24.2" y="255.2" transform="rotate(-90 24.2 255.2)">R_{LED}5</text>
<text x="31.1" y="252.1" transform="rotate(-90 31.1 252.1)">1k</text>
<text x="38.2" y="255.2" transform="rotate(-90 38.2 255.2)">R_{LED}6</text>
<text x="45.1" y="252.1" transform="rotate(-90 45.1 252.1)">1k</text>
<text x="75" y="252.6" transform="rotate(-90 75 252.6)">JE1</text>
<text x="66.1" y="265.5" transform="rotate(-90 66.1 265.5)">RE2</text>
<text x="74.3" y="265.4" transform="rotate(-90 74.3 265.4)">10k</text>
</g>
<g font-size="2.1" fill="#840000">
<text x="301" y="273.7">File:</text>
<text x="301" y="271">Sheet:</text>
<text x="307.1" y="273.7">Ext_Sensors.kicad_sch</text>
<text x="301" y="281.1">Size:</text>
<text x="307.6" y="281.1">A3</text>
<text x="323" y="281.1">Date:</text>
<text x="386" y="281.3">Rev:</text>
<text x="301" y="283.9">KiCad</text>
<text x="308.7" y="283.9">E.D.A.</text>
<text x="316.3" y="283.9">9.0.0</text>
<text x="386" y="283.9">Id:</text>
<text x="390.1" y="283.9">1/1</text>
</g>
<g font-size="1.8" fill="#840000">
<text x="35" y="11.9">1</text>
<text x="85" y="11.9">2</text>
<text x="135" y="11.9">3</text>
<text x="185" y="11.9">4</text>
<text x="235" y="11.9">5</text>
<text x="285" y="11.9">6</text>
<text x="335" y="11.9">7</text>
<text x="385" y="11.9">8</text>
<text x="73.8" y="24">REG_3V3</text>
<text x="19.1" y="29">SENSOR_SCL</text>
<text x="105.2" y="29.1" transform="rotate(-90 105.2 29.1)">REG_3V3</text>
<text x="163.5" y="26.5" transform="rotate(-90 163.5 26.5)">REG_3V3</text>
<text x="10.3" y="35.9">A</text>
<text x="19" y="32.9">SENSOR_SDA</text>
<text x="408.3" y="35.9">A</text>
<text x="73.8" y="39.2">GND</text>
<text x="136" y="39.2">SENSOR_SDA</text>
<text x="136" y="41.7">SENSOR_SCL</text>
<text x="136" y="36.7">~{INT}</text>
<text x="179.2" y="40.3">SENSOR_SCL</text>
<text x="342.6" y="40.5" transform="rotate(-90 342.6 40.5)">GND</text>
<text x="389.7" y="37.9" transform="rotate(-90 389.7 37.9)">GND</text>
<text x="225.6" y="53.2">VDDD</text>
<text x="266.9" y="53.2">GND</text>
<text x="330.3" y="51.8">READY</text>
<text x="105.2" y="55.3" transform="rotate(-90 105.2 55.3)">GND</text>
<text x="121.6" y="57.6" transform="rotate(-90 121.6 57.6)">GND</text>
<text x="179.2" y="63.2">SENSOR_SDA</text>
<text x="244.9" y="61.9">VDDD</text>
<text x="302.4" y="61.9">SENSOR_SCL</text>
<text x="92.8" y="71">REG_3V3</text>
<text x="137.3" y="71">GND</text>
<text x="163.5" y="66.5" transform="rotate(-90 163.5 66.5)">GND</text>
<text x="245.1" y="67">VDDA</text>
<text x="302.4" y="67">SENSOR_SDA</text>
<text x="342.6" y="68.2" transform="rotate(-90 342.6 68.2)">REG_3V3</text>
<text x="244.7" y="72.1">DGND</text>
<text x="313.8" y="72.1">READY</text>
<text x="305" y="82.2">SYN</text>
<text x="10.3" y="85.9">B</text>
<text x="21.6" y="84.9">REG_3V3</text>
<text x="66.2" y="84.9">GND</text>
<text x="244.9" y="87.3">AGND</text>
<text x="408.2" y="85.9">B</text>
<text x="44.3" y="105.3" transform="rotate(-90 44.3 105.3)">REG_3V3</text>
<text x="106.5" y="104" transform="rotate(-90 106.5 104)">REG_3V3</text>
<text x="243.6" y="103.8">AGND</text>
<text x="269.4" y="103.8">DGND</text>
<text x="283.2" y="103.8">VDDA</text>
<text x="308.8" y="103.8">VDDD</text>
<text x="389.6" y="112.7" transform="rotate(-90 389.6 112.7)">REG_3V3</text>
<text x="75.1" y="119.2">SENSOR_SCL</text>
<text x="244.9" y="117.8">VDDD</text>
<text x="266.7" y="117.8">VDDA</text>
<text x="75.1" y="124.3">SENSOR_SDA</text>
<text x="299.4" y="120.3" transform="rotate(-90 299.4 120.3)">REG_3V3</text>
<text x="261.8" y="128">DGND</text>
<text x="283.4" y="128">AGND</text>
<text x="10.3" y="135.9">C</text>
<text x="44.3" y="134.1" transform="rotate(-90 44.3 134.1)">GND</text>
<text x="408.2" y="135.9">C</text>
<text x="106.5" y="144.2" transform="rotate(-90 106.5 144.2)">GND</text>
<text x="268.9" y="166.2">1V8</text>
<text x="295.9" y="164.8">SCL1</text>
<text x="318.9" y="164.8">SCL0</text>
<text x="331.4" y="164.8">SDA1</text>
<text x="354.5" y="164.8">SDA0</text>
<text x="374.7" y="162.4">REG_3V3</text>
<text x="398.9" y="162.4">~{INT}</text>
<text x="264.2" y="172.6">REG_3V3</text>
<text x="379" y="172.6">GND</text>
<text x="398.9" y="172.6">~{INT}</text>
<text x="268.8" y="178.8">GND</text>
<text x="10.3" y="185.9">D</text>
<text x="310.8" y="183.8" transform="rotate(-90 310.8 183.8)">SENSOR_SCL</text>
<text x="346.4" y="183.8" transform="rotate(-90 346.4 183.8)">SENSOR_SDA</text>
<text x="379" y="182.7">GND</text>
<text x="398.9" y="182.7">SYN</text>
<text x="408.2" y="185.9">D</text>
<text x="14" y="200.5">REG_3V3</text>
<text x="33.9" y="200.5">1V8</text>
<text x="56.8" y="201.8">1V8</text>
<text x="109.4" y="203">~{INT}</text>
<text x="55.9" y="205.6">REG_3V3</text>
<text x="109.4" y="205.6">REG_3V3</text>
<text x="109.4" y="208.1">SENSOR_SDA</text>
<text x="109.4" y="213.2">SENSOR_SCL</text>
<text x="109.4" y="210.7">ADDR1</text>
<text x="27.6" y="217.6" transform="rotate(-90 27.6 217.6)">GND</text>
<text x="44.1" y="217.6" transform="rotate(-90 44.1 217.6)">GND</text>
<text x="65.7" y="221.4" transform="rotate(-90 65.7 221.4)">GND</text>
<text x="71" y="225.9" transform="rotate(-90 71 225.9)">GND</text>
<text x="10.3" y="235.9">E</text>
<text x="27.8" y="237.3" transform="rotate(-90 27.8 237.3)">1V8</text>
<text x="41.7" y="237.3" transform="rotate(-90 41.7 237.3)">REG_3V3</text>
<text x="156.8" y="238.4">INT</text>
<text x="223.2" y="236.6" transform="rotate(-90 223.2 236.6)">GND</text>
<text x="247.3" y="236.6" transform="rotate(-90 247.3 236.6)">GND</text>
<text x="270.2" y="236.6" transform="rotate(-90 270.2 236.6)">GND</text>
<text x="408.3" y="235.9">E</text>
<text x="153.9" y="243.5">SDA_0</text>
<text x="154" y="241">SCL_0</text>
<text x="175.4" y="241">SCL1</text>
<text x="175.4" y="243.5">SDA1</text>
<text x="50.4" y="251.3">ADDR1</text>
<text x="27.8" y="277.6" transform="rotate(-90 27.8 277.6)">GND</text>
<text x="41.7" y="277.6" transform="rotate(-90 41.7 277.6)">GND</text>
<text x="10.3" y="285.9">F</text>
<text x="35" y="286.9">1</text>
<text x="70.8" y="282.8" transform="rotate(-90 70.8 282.8)">REG_3V3</text>
<text x="85" y="286.9">2</text>
<text x="135" y="286.9">3</text>
<text x="185" y="286.9">4</text>
<text x="235" y="286.9">5</text>
<text x="285" y="286.9">6</text>
<text x="335" y="286.9">7</text>
<text x="385" y="286.9">8</text>
<text x="408.3" y="285.9">F</text>
</g>
<g font-size="1.8" fill="#006464">
<text x="43.2" y="12.9">U5</text>
<text x="112.3" y="36.4">V+</text>
<text x="125.3" y="39">SDA</text>
<text x="125.3" y="41.5">SCL</text>
<text x="125.9" y="36.4">~{INT}</text>
<text x="112.3" y="46.6">GND</text>
<text x="121.5" y="47.8" transform="rotate(-90 121.5 47.8)">Pad</text>
<text x="124" y="46.6">ADD0</text>
<text x="43.2" y="48.4">SCD-40</text>
<text x="255.2" y="48.3" transform="rotate(-90 255.2 48.3)">D1</text>
<text x="257.7" y="48.3" transform="rotate(-90 257.7 48.3)">LED</text>
<text x="276.1" y="61.8">VDDD</text>
<text x="291.7" y="61.8">SCL</text>
<text x="125.6" y="66" transform="rotate(-90 125.6 66)">D3</text>
<text x="128.2" y="66" transform="rotate(-90 128.2 66)">LED</text>
<text x="276.1" y="66.9">VDDA</text>
<text x="276.1" y="72">REXT</text>
<text x="289.3" y="72">READY</text>
<text x="291.6" y="66.9">SDA</text>
<text x="292.9" y="77.1">A0</text>
<text x="54.5" y="80" transform="rotate(-90 54.5 80)">D4</text>
<text x="57.1" y="80" transform="rotate(-90 57.1 80)">LED</text>
<text x="276.1" y="82.1">VSSD</text>
<text x="291.6" y="82.1">SYN</text>
<text x="276.1" y="87.2">VSSA</text>
<text x="292.9" y="87.2">A1</text>
<text x="252.1" y="99.9">Ground</text>
<text x="257.3" y="97.4">JP1</text>
<text x="260" y="99.9">Bridge</text>
<text x="292" y="99.9">Power</text>
<text x="296.6" y="97.4">JP2</text>
<text x="298.8" y="99.9">Bridge</text>
<text x="50" y="119">VDD</text>
<text x="60.6" y="119">SCL</text>
<text x="257" y="115.2">GND</text>
<text x="39.4" y="120.2">CSH1</text>
<text x="39.4" y="122.8">0.1uF</text>
<text x="50" y="124.1">VSS</text>
<text x="60.5" y="124.1">SDA</text>
<text x="260.4" y="121.5">C_{DGND}1</text>
<text x="260.4" y="124.1">0.1nF</text>
<text x="281.9" y="121.5">C_{AGND}1</text>
<text x="281.9" y="124.1">0.1nF</text>
<text x="109.2" y="128.2">D2</text>
<text x="109.2" y="130.7">LED</text>
<text x="389.3" y="155.8">JP9</text>
<text x="297" y="160.9">SolderJumper_3_Bridged12</text>
<text x="308.1" y="158.3">JP5</text>
<text x="332.5" y="160.9">SolderJumper_3_Bridged12</text>
<text x="343.6" y="158.3">JP6</text>
<text x="385.9" y="158.3">~{INT}</text>
<text x="390" y="158.3">jumper</text>
<text x="281.9" y="166">+1V8</text>
<text x="389.3" y="166">JP3</text>
<text x="281.9" y="172.3">+3V3</text>
<text x="385.9" y="168.5">~{INT}</text>
<text x="390" y="168.5">jumper</text>
<text x="281.9" y="178.7">GND</text>
<text x="385.5" y="178.7">SYN jumper</text>
<text x="71.6" y="202.8">VDD</text>
<text x="90.4" y="202.8">~{INT}</text>
<text x="30.5" y="205.3">CE1</text>
<text x="30.5" y="207.9">0.1uF</text>
<text x="47" y="205.3">CE2</text>
<text x="47" y="207.9">10uF</text>
<text x="71.6" y="205.3">VDDIO</text>
<text x="83.9" y="207.9">PICO/SDA</text>
<text x="90.8" y="205.3">~{CS}</text>
<text x="71.6" y="210.4">GND@8</text>
<text x="71.6" y="213">GND@9</text>
<text x="82.6" y="210.4">POCI/ADDR</text>
<text x="83.7" y="213">SCLK/SCL</text>
<text x="224.8" y="223.1">H1</text>
<text x="224.8" y="225.7">MountingHole_Pad</text>
<text x="248.9" y="223.1">H2</text>
<text x="248.9" y="225.7">MountingHole_Pad</text>
<text x="271.8" y="223.1">H3</text>
<text x="271.8" y="225.7">MountingHole_Pad</text>
<text x="152.2" y="235.8">+1V8</text>
<text x="177.3" y="235.8">+3.3V</text>
<text x="177.8" y="238.4">GND</text>
<text x="166.7" y="246.7">J1</text>
<text x="30.5" y="261.5">D5</text>
<text x="44.5" y="261.5">D6</text>
<text x="30.5" y="264.1">LED</text>
<text x="44.5" y="264.1">LED</text>
</g>
<g font-size="1.8" fill="#0000c2">
<text x="174" y="27.9">There</text>
<text x="174" y="30">selectable</text>
<text x="180.2" y="27.9">are</text>
<text x="184.4" y="27.9">4</text>
<text x="184.9" y="30">I2C</text>
<text x="186.8" y="27.9">jumper</text>
<text x="189.2" y="30">addresses</text>
<text x="174" y="32">DEFAULT: 0x48</text>
<text x="194.4" y="47.6">Address</text>
<text x="188.3" y="50.3">GND</text>
<text x="188.6" y="52.7">VCC</text>
<text x="195.5" y="50.3">0x48</text>
<text x="195.7" y="52.7">0x49</text>
<text x="188.6" y="55.2">SDA</text>
<text x="188.6" y="57.8">SCL</text>
<text x="195.7" y="57.8">0x4B</text>
<text x="195.8" y="55.2">0x4A</text>
<text x="36.2" y="158.7">(using</text>
<text x="39.2" y="160.8">NOT</text>
<text x="43.6" y="158.7">adafruit</text>
<text x="44.3" y="160.8">ON</text>
<text x="48.4" y="160.8">THE</text>
<text x="52.5" y="158.7">breakout</text>
<text x="53.3" y="160.8">PURCHASING</text>
<text x="62.2" y="158.7">as</text>
<text x="65.8" y="158.7">reference)</text>
<text x="66.8" y="160.8">SHEET</text>
<text x="33.6" y="191.3">3v3</text>
<text x="38.5" y="191.3">capped</text>
<text x="46.7" y="191.3">with</text>
<text x="52" y="191.3">0.1uF</text>
<text x="59.3" y="190.8">1V8</text>
<text x="64.3" y="190.8">capped</text>
<text x="72.5" y="190.8">with</text>
<text x="77.8" y="190.8">10uF</text>
<text x="75.6" y="240.8">Leave</text>
<text x="75.6" y="242.8">OPEN for</text>
<text x="75.6" y="244.9">Operation.</text>
<text x="82.1" y="240.8">at</text>
<text x="85.1" y="240.8">VDD or</text>
<text x="85.6" y="242.8">SPI</text>
</g>
<g font-size="1.8" fill="#a90000">
<text x="109.8" y="35.3">5</text>
<text x="130.1" y="35.3">3</text>
<text x="130.1" y="37.8">6</text>
<text x="130.1" y="40.4">1</text>
<text x="109.8" y="45.5">2</text>
<text x="130.1" y="45.5">4</text>
<text x="165.7" y="42.9">1</text>
<text x="169.9" y="46.4" transform="rotate(-90 169.9 46.4)">2</text>
<text x="173.3" y="42.9">3</text>
<text x="341.4" y="47.7" transform="rotate(-90 341.4 47.7)">1</text>
<text x="120.4" y="50.2" transform="rotate(-90 120.4 50.2)">7</text>
<text x="338.4" y="50.5">2</text>
<text x="165.7" y="58.2">3</text>
<text x="169.9" y="56.6" transform="rotate(-90 169.9 56.6)">2</text>
<text x="173.3" y="58.2">1</text>
<text x="341.4" y="55.3" transform="rotate(-90 341.4 55.3)">3</text>
<text x="379" y="75.9">2</text>
<text x="382" y="73.1" transform="rotate(-90 382 73.1)">1</text>
<text x="382" y="80.7" transform="rotate(-90 382 80.7)">3</text>
<text x="394.7" y="83.3" transform="rotate(-90 394.7 83.3)">1</text>
<text x="391.7" y="86.1">2</text>
<text x="394.7" y="90.9" transform="rotate(-90 394.7 90.9)">3</text>
<text x="254.6" y="102.6">1</text>
<text x="258.8" y="106.1" transform="rotate(-90 258.8 106.1)">2</text>
<text x="262.2" y="102.6">3</text>
<text x="293.9" y="102.6">1</text>
<text x="298.2" y="106.1" transform="rotate(-90 298.2 106.1)">2</text>
<text x="301.6" y="102.6">3</text>
<text x="47.6" y="117.9">1</text>
<text x="65.3" y="117.9">2</text>
<text x="47.6" y="122.9">4</text>
<text x="65.3" y="122.9">3</text>
<text x="305.4" y="163.6">1</text>
<text x="309.6" y="167.1" transform="rotate(-90 309.6 167.1)">2</text>
<text x="313" y="163.6">3</text>
<text x="340.9" y="163.6">1</text>
<text x="345.2" y="167.1" transform="rotate(-90 345.2 167.1)">2</text>
<text x="348.5" y="163.6">3</text>
<text x="69.1" y="201.7">4</text>
<text x="94.5" y="201.7">6</text>
<text x="69.1" y="204.2">5</text>
<text x="69.1" y="209.3">8</text>
<text x="94.5" y="204.2">7</text>
<text x="94.5" y="206.8">1</text>
<text x="94.5" y="209.3">3</text>
<text x="69.1" y="211.8">9</text>
<text x="94.5" y="211.8">2</text>
<text x="162.5" y="239.8">7</text>
<text x="162.5" y="237.2">6</text>
<text x="162.5" y="234.7">5</text>
<text x="171.4" y="239.8">2</text>
<text x="171.4" y="237.2">3</text>
<text x="171.4" y="234.7">4</text>
<text x="162.5" y="242.3">8</text>
<text x="171.4" y="242.3">1</text>
<text x="66.6" y="249.9">2</text>
<text x="69.6" y="247.1" transform="rotate(-90 69.6 247.1)">3</text>
<text x="69.6" y="254.7" transform="rotate(-90 69.6 254.7)">1</text>
</g>
<g font-size="1.8" fill="#f00">
<text x="162.2" y="147.7">REMOVE, now</text>
<text x="176.2" y="147.7">integrated</text>
<text x="187" y="147.7">onto</text>
<text x="192.4" y="147.7">StratoCore</text>
<text x="203.6" y="147.7">PCB</text>
</g>
<g font-size="1.4" fill="#006464">
<text x="59.3" y="23.6">VDD</text>
<text x="44.2" y="28.7">SCL</text>
<text x="58.3" y="26.1">VDDH</text>
<text x="44.2" y="31.2">SDA</text>
<text x="44.2" y="36.3">DNC</text>
<text x="44.2" y="38.8">DNC__1</text>
<text x="44.2" y="41.4">DNC__2</text>
<text x="56.6" y="41.4">GND__1</text>
<text x="59.1" y="38.8">GND</text>
<text x="44.2" y="43.9">DNC__3</text>
<text x="44.2" y="46.5">DNC__4</text>
<text x="56.6" y="43.9">GND__2</text>
<text x="44.2" y="49">DNC__5</text>
<text x="44.2" y="51.5">DNC__6</text>
<text x="44.2" y="54.1">DNC__7</text>
<text x="44.2" y="56.6">DNC__8</text>
<text x="44.2" y="59.2">DNC__9</text>
<text x="44.2" y="61.7">DNC__10</text>
<text x="44.2" y="64.2">DNC__11</text>
<text x="44.2" y="66.8">DNC__12</text>
<text x="44.2" y="69.3">DNC__13</text>
</g>
<g font-size="1.4" fill="#a90000">
<text x="65.4" y="22.6">7</text>
<text x="40" y="27.7">9</text>
<text x="64.9" y="25.1">19</text>
<text x="39.5" y="30.2">10</text>
<text x="40" y="35.3">1</text>
<text x="40" y="37.8">2</text>
<text x="40" y="40.4">3</text>
<text x="64.9" y="40.4">20</text>
<text x="65.4" y="37.8">6</text>
<text x="40" y="42.9">4</text>
<text x="40" y="45.5">5</text>
<text x="64.9" y="42.9">21</text>
<text x="39.5" y="50.5">11</text>
<text x="39.5" y="53.1">12</text>
<text x="40" y="48">8</text>
<text x="39.5" y="55.6">13</text>
<text x="39.5" y="58.2">14</text>
<text x="39.5" y="60.7">15</text>
<text x="39.5" y="63.2">16</text>
<text x="39.5" y="65.8">17</text>
<text x="39.5" y="68.3">18</text>
</g>
</svg>
